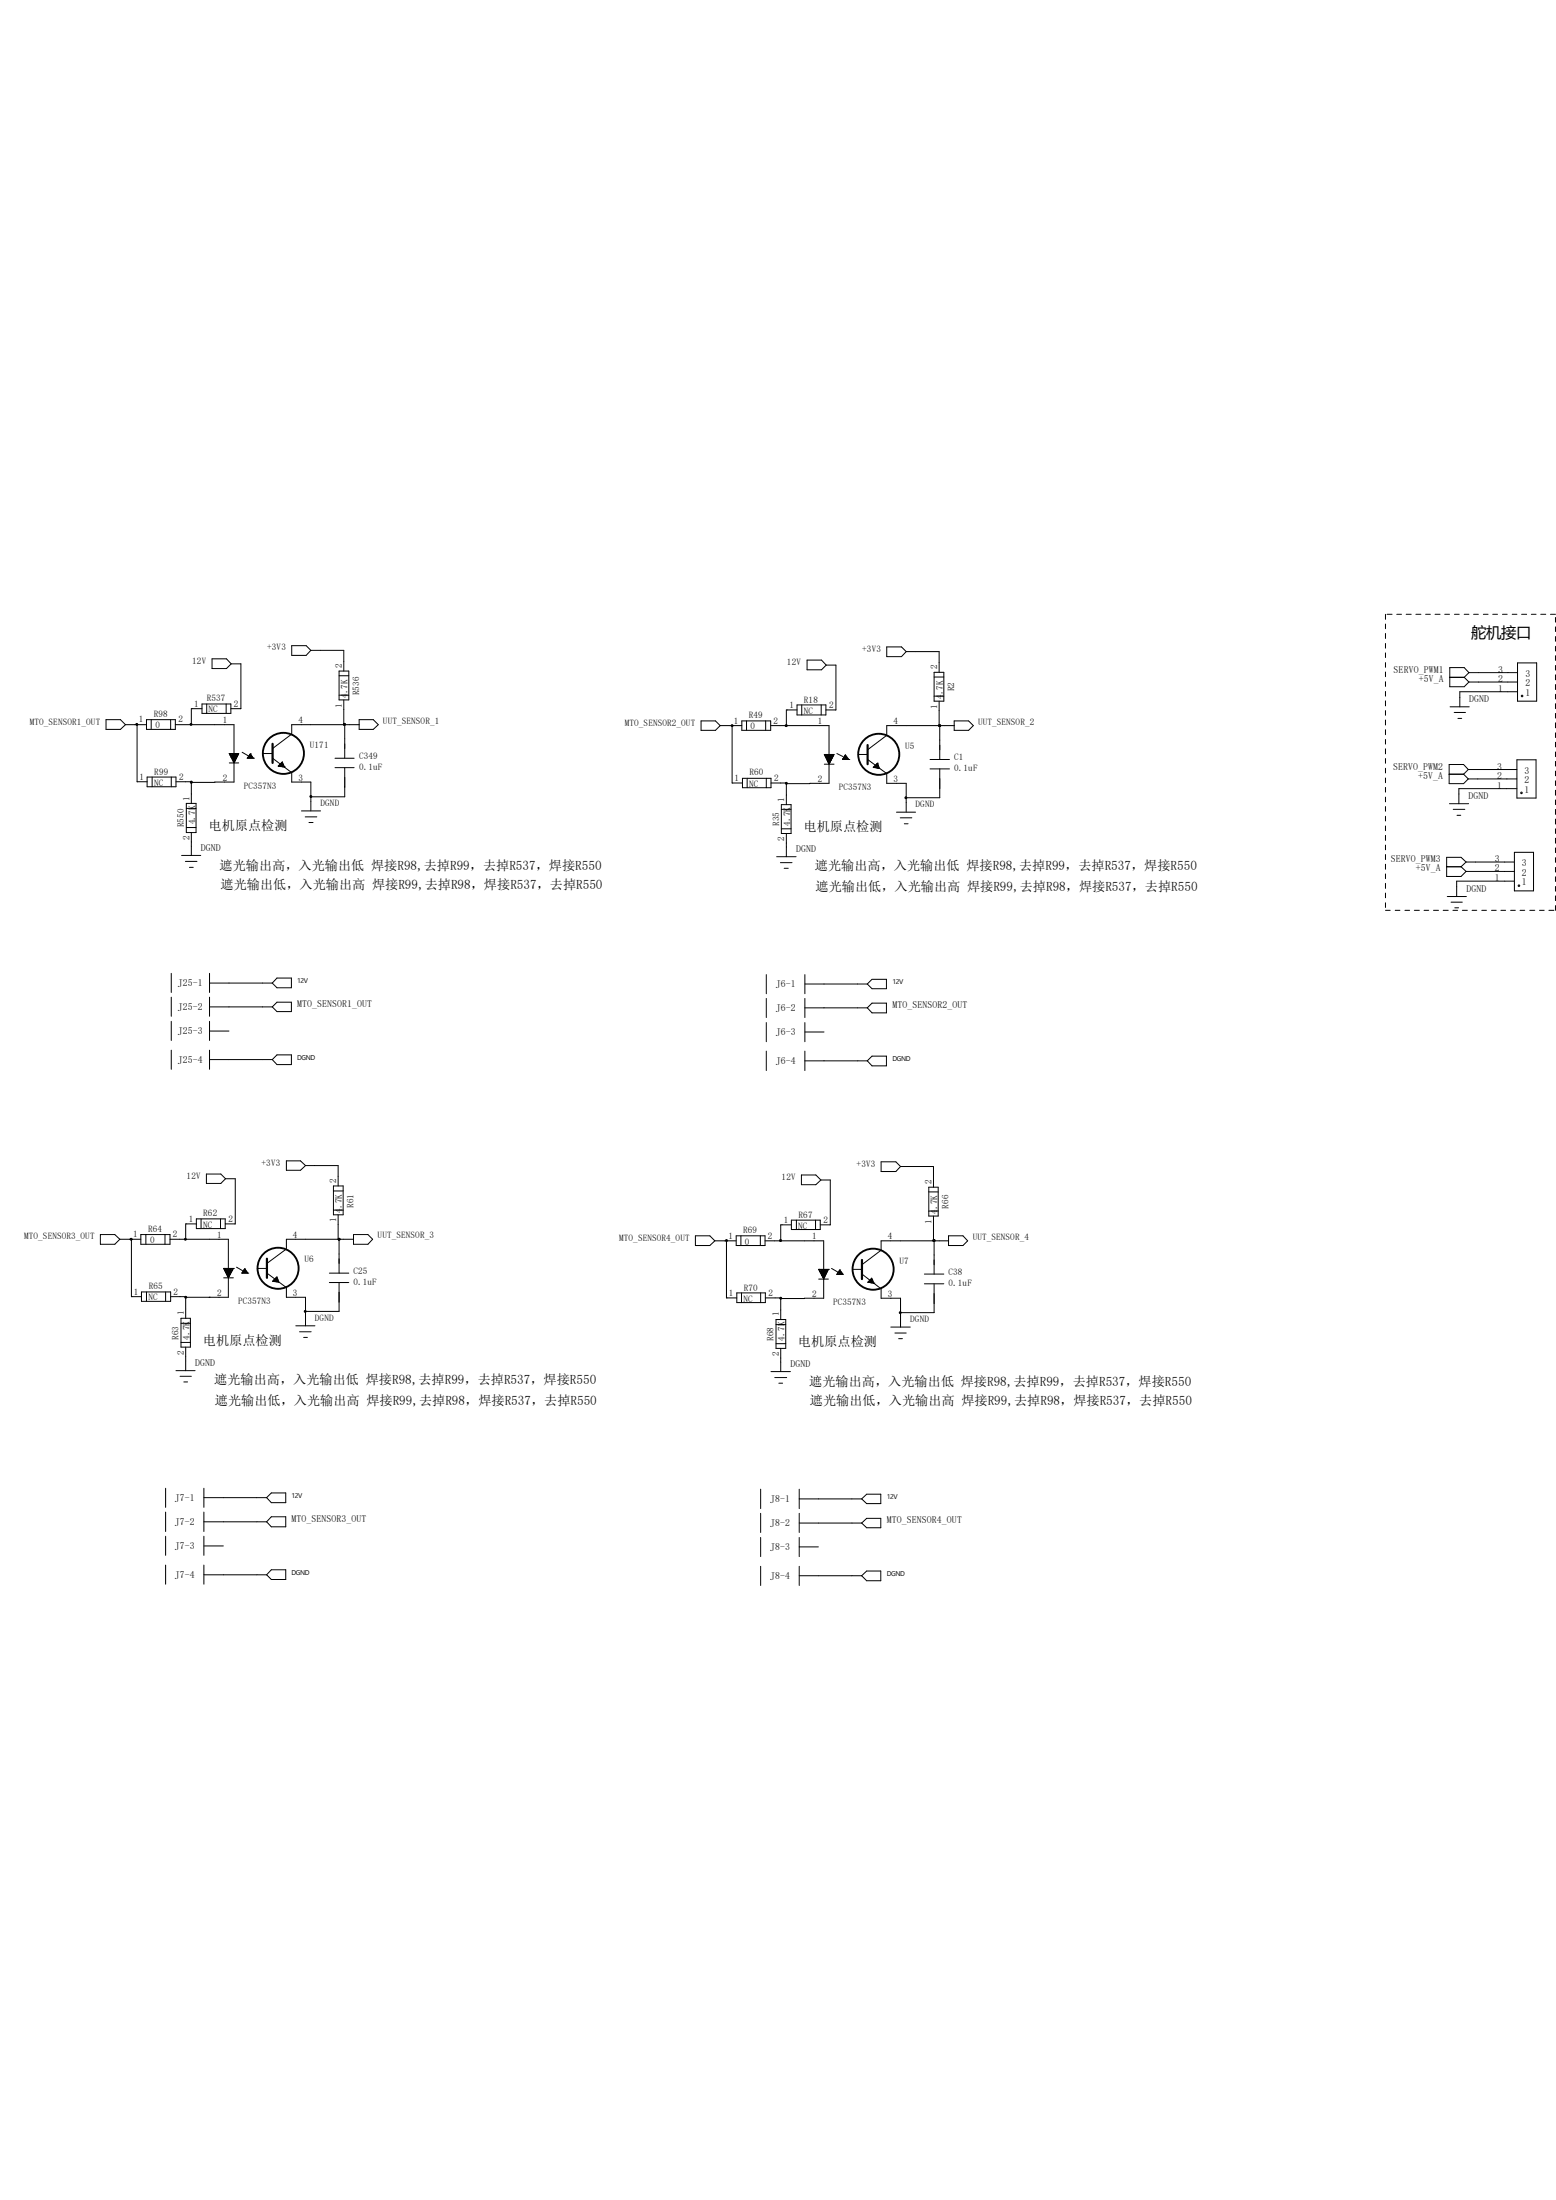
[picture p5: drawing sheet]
<svg xmlns="http://www.w3.org/2000/svg" width="210mm" height="297mm" viewBox="0 0 210 297" stroke-linecap="round" stroke-linejoin="round" font-family="sans-serif">
<g fill="none" stroke="#000" stroke-width=".13">
<path d="M14.3 97.2h2l.6 .6-.6 .7h-2zM16.9 97.8h2.9M18.5 97.8h.1M18.5 97.8v7.7h1.4M19.8 97.2h3.9v1.3h-3.9zM20.4 97.2v1.3M23 97.2v1.3M23.7 97.8h7.9v3.9M27.3 95h3.9v1.3h-3.9zM27.3 95.7h-1.5v2.1M27.9 95v1.3M28.6 88.9h2l.6 .7-.6 .7h-2z"/>
<path d="M30.5 95v1.3M31.2 89.6h1.3v6.1h-1.3M39.4 87.2h1.9l.7 .6-.7 .7h-1.9zM42 87.8h4.4v2.8M45.8 90.6h1.3v3.9h-1.3zM45.8 93.9h1.3M45.8 91.2h1.3M46.4 94.5v3.3M46.5 97.8h.1M46.5 97.8v4.6M48.5 97.8h-9.1v1.3l-2.6 1.9M48.5 97.2h1.9l.7 .6-.7 .7h-1.9z"/>
<path d="M94.6 97.3h2l.6 .7-.6 .6h-2zM97.2 98h2.9M98.8 98h.1M98.8 98v7.7h1.4M100.1 97.3h3.9v1.3h-3.9zM100.8 97.3v1.3M103.3 97.3v1.3M104 98h7.9v3.9M106 97.9h.2v.1h-.2zM107.6 95.2h3.9v1.3h-3.9zM107.6 95.8h-1.5v2.2M108.2 95.2v1.3"/>
<path d="M108.9 89.1h2l.6 .7-.6 .6h-2zM110.8 95.2v1.3M111.5 89.8h1.3v6h-1.3M119.7 87.3h2l.6 .7-.6 .6h-2zM122.3 88h4.4v2.8M126.1 90.8h1.3v3.9h-1.3zM126.1 94h1.3M126.1 91.4h1.3M126.7 97.9h.2v.1h-.2zM126.7 94.7v3.3M126.8 98h.1M126.8 98v4.5"/>
<path d="M128.8 98h-9.1v1.3l-2.6 1.9M128.8 97.3h1.9l.7 .7-.7 .6h-1.9zM187 82.9v.7M187 84.2v.7M187 85.5v.7M187 86.9v.6M187 88.1v.7M187 89.5v.6M187 90.7v.7M187 92v.7M187 93.3v.7M187 94.6v.7"/>
<path d="M187 95.9v.7M187 97.2v.7M187 98.5v.7M187 99.8v.7M187.2 82.9h.7M188.5 82.9h.6M189.8 82.9h.7M191.1 82.9h.7M192.4 82.9h.6M193.7 82.9h.7M195 82.9h.6M195.7 91.4h1.9"/>
<path d="M195.7 95.4h2.6M196.3 96.2h1.5M196.3 82.9h.6M196.8 97h.5M197.6 82.9h.6M197.6 91.4l.6 .7M198.2 92.1h6.6M198.2 90.8h6.6M198.2 90.8l-.6-.7h-1.9v2.6h1.9l.6-.6M198.2 90.8l-.6 .6M198.9 82.9h.6M200.2 82.9h.6"/>
<path d="M201.5 82.9h.6M202.8 82.9h.6M204.1 82.9h.6M204.8 89.5h2.6v5.2h-2.6zM204.8 93.4h-7.8v2M205.4 82.9h.6M206.7 82.9h.6M207.9 82.9h.7M209.3 82.9h.6M209.9 83.4v.6M209.9 84.6v.7M209.9 85.9v.7"/>
<path d="M209.9 87.2v.7M209.9 88.5v.7M209.9 89.8v.7M209.9 91.1v.7M209.9 92.4v.7M209.9 93.7v.7M209.9 95v.7M209.9 96.3v.6M209.9 97.6v.7M209.9 98.9v.7M19.9 104.9h3.8v1.3h-3.8zM20.5 104.9v1.3"/>
<path d="M23.1 104.9v1.3M23.7 105.5h2.1v3M24.5 115.5h2.6M25 116.3h1.6M25.1 108.5h1.4v3.9h-1.4zM25.1 109.1h1.4M25.1 111.7h1.4M25.6 117.1h.5M25.8 105.6h.1M25.8 112.4v3.1M30.9 101.7h1.3l-.6 1.3M30.9 101.7l.7 1.3"/>
<path d="M30.9 101.7l1.3 .1M30.9 103h1.3M31 101.9h1.2M31.1 101.7v.3h1M31.2 102.2h.8M31.2 101.7v.6h.8M31.3 102.4h.6M31.4 102.5h.4M31.4 101.7v.9M31.4 102.7h.4M31.5 102.8h.2M31.5 101.7v1.2"/>
<path d="M31.5 102.9h.2M31.6 103v2.6h-5.8M31.6 101.7v1.3M31.7 101.7v1M31.9 101.7v.7M32 101.7v.5M32.1 101.7v.2M32.7 101.6l.8 .4M33.5 102.2h.5M33.6 102.1v.3M33.6 102h.4v.4M33.7 101.9h.2"/>
<path d="M33.7 101.9v.5M33.8 101.8h.1M33.8 101.8l-.4 .6h.8M33.8 101.8l.4 .6M33.8 101.9v.5M34.1 102.2v.2M34.1 102.3h-.7v.1M34.2 102.4h.1M35.5 101.7h1.3M36.8 102.4l2.6 1.9v1.3h2.6v3.9M37.5 103.4l.9 .1M37.5 103.4h.8"/>
<path d="M37.6 103.4v.1M37.7 103.3h.6M37.7 103.3v.2M37.8 103.2h.4M37.8 103.1v.4M37.9 103h.2M38 103v.5M38.1 102.9h.1M38.1 102.9l-.6 .5M38.1 102.9l.3 .6M38.1 102.9v.6M38.2 103.2v.3"/>
<path d="M38.4 103.5h.1M40.7 109.5h2.6M41.2 110.3h1.6M41.7 111h.5M45.2 102.4h2.6M45.2 103.6h2.6M46.5 103.6v4h-4.5M100.2 105.1h3.9v1.2h-3.9zM100.8 105.1v1.2M103.4 105.1v1.2M104.1 105.7h2.1v.1M104.8 115.7h2.6"/>
<path d="M105.3 116.5h1.6M105.5 108.6h1.3v3.9h-1.3zM105.5 109.3h1.3M105.5 111.9h1.3M105.8 117.2h.6M106.1 112.5v3.2M111.3 103.2h1.3M111.3 101.9h1.3M111.3 101.9h1.3l-.7 1.3zM111.3 101.9h.1M111.3 102h1.2M111.4 102.2h1"/>
<path d="M111.4 101.9v.3M111.5 102.3h.9M111.5 102.4h.8M111.5 101.9v.5M111.6 102.5h.6M111.6 102.7h.6M111.7 101.9v.8M111.7 102.8h.4M111.8 102.9h.3M111.8 101.9v1.1M111.8 103h.2M111.9 103.2v2.5l-5.8 .1v2.8"/>
<path d="M111.9 101.9v1.2M112.1 101.9v1M112.2 101.9v.7M112.3 101.9v.4M112.4 101.9v.2M112.9 101.7l.9 .5M113.7 102.4v.1M113.8 102.4h.6M113.9 102.3h.4M113.9 102.2v.3M114 102.2h.2M114 102v.5"/>
<path d="M114 102h.1M114.1 101.9l.5 .6h-.9zM114.1 102v.5M114.3 102.2v.3M114.4 102.4v.1M114.6 102.5h.1M115.8 101.9h1.3M117.1 102.5l2.6 1.9v1.3h2.6v3.9M117.9 103.6l.5-.6 .3 .8zM117.9 103.5h.7M117.9 103.5v.1M118.2 103.6v-.3h.3v.5"/>
<path d="M118.4 103h.1M118.4 103v.7M118.5 103.2h-.2v.5M118.5 103.7h.2M118.6 103.4h-.6v.2M118.7 103.7v.1M121 109.6h2.6M121.5 110.4h1.6M122 111.2h.6M125.5 102.5h2.6M125.5 103.8h2.6M126.8 103.8v3.9h-4.5"/>
<path d="M187 101.1v.7M187 102.4v.6M187 103.7v.7M187 105v.7M187 106.3v.6M187 107.6v.6M187 108.9v.6M187 110.2v.6M187 111.5v.6M187 112.8v.7M187 114.1v.6M187 115.4v.6"/>
<path d="M187 116.7v.6M187 118v.6M187 119.3v.6M195.2 117h2M195.6 104.5h1.9M195.6 108.5h2.6M196.1 109.3h1.6M196.6 110.1h.5M197.2 117l.7 .6M197.5 104.5l.7 .7M197.9 117.6h6.5M197.9 116.4h6.5"/>
<path d="M197.9 116.4l-.7-.7h-2v2.6h2l.7-.7M197.9 116.4l-.7 .6M198.2 105.2h6.5M198.2 103.9h6.5M198.2 103.9l-.7-.7h-1.9v2.6h1.9l.7-.6M198.2 103.9l-.7 .6M204.4 115.1h2.6v5.2h-2.6zM204.4 119h-7.8v2M204.7 102.6h2.6v5.1h-2.6zM204.7 106.5h-7.8v2M209.9 100.2v.6M209.9 101.5v.7"/>
<path d="M209.9 102.8v.6M209.9 104.1v.6M209.9 105.4v.6M209.9 106.7v.7M209.9 108v.6M209.9 109.3v.6M209.9 110.6v.7M209.9 111.9v.6M209.9 113.2v.6M209.9 114.5v.6M209.9 115.8v.6M209.9 117.1v.6"/>
<path d="M209.9 118.4v.6M209.9 119.7v.6M23.1 131.4v2.6M23.1 134.6v2.6M23.1 137.9v2.6M28.3 131.4v2.6M28.3 134.6v2.6M28.3 137.9v2.6M28.3 132.7h8.4M28.3 135.9h8.4M28.3 139.2h2.6M36.7 135.9l.7-.6h1.9v1.3h-1.9z"/>
<path d="M37.4 132h1.9v1.3h-1.9l-.7-.6zM103.4 131.6v2.6M103.4 134.8v2.6M103.4 138v2.6M108.6 131.6v2.6M108.6 134.8v2.6M108.6 138v2.6M108.6 132.8h8.5M108.6 136.1h8.5M108.6 139.3h2.6M117.1 136.1l.6-.7h1.9v1.3h-1.9zM117.7 132.2h1.9v1.3h-1.9l-.6-.7z"/>
<path d="M187 120.6v.6M187 121.9v.6M187 122.9h.6M188.3 122.9h.6M189.6 122.9h.6M190.9 122.9h.7M192.2 122.9h.6M193.5 122.9h.6M194.8 122.9h.7M195.3 121h2.6M195.8 121.8h1.6M196.1 122.9h.6"/>
<path d="M196.3 122.6h.5M197.4 122.9h.6M198.7 122.9h.6M200 122.9h.6M201.3 122.9h.6M202.6 122.9h.6M203.9 122.9h.6M205.1 122.9h.7M206.5 122.9h.6M207.8 122.9h.6M209 122.9h.7M209.9 120.9v.7"/>
<path d="M209.9 122.3v.6M23.1 141.8v2.6M27.9 158.5h1.9l.6 .6-.6 .7h-1.9zM28.3 141.8v2.6M28.3 143h8.4M30.4 159.1h1.3v6.1h-1.3M36.7 143l.7-.6h1.9v1.3h-1.9zM38.7 156.7h1.9l.6 .7-.6 .6h-1.9zM41.2 157.4h4.4v2.7M103.4 141.9v2.6M108.2 158.6h1.9l.7 .7-.7 .6h-1.9zM108.6 141.9v2.6"/>
<path d="M108.6 143.2h8.5M110.8 159.3h1.3v6.1h-1.4M117.1 143.2l.6-.6h1.9v1.3h-1.9zM118.9 156.8h2l.6 .7-.6 .7h-2zM121.5 157.5h4.5v2.8M13.5 166.7h2l.7 .6-.7 .7h-2zM16.2 167.3h2.8M17.7 167.3h.1M17.7 167.3v7.7h1.4M19 166.7h3.9v1.3h-3.9zM19.1 174.4h3.9v1.3h-3.9zM19.7 166.7v1.3"/>
<path d="M19.8 174.4v1.3M22.3 166.7v1.3M22.4 174.4v1.3M22.9 167.3h7.9v7.8h-5.7M23 175h2.1v3M24.4 178h1.3v3.9h-1.3zM24.4 178.6h1.3M25.1 175.1h.1M26.5 164.5h3.9v1.4h-3.9zM26.5 165.2h-1.4v2.1M27.1 164.5v1.4M28.2 175.1h.1"/>
<path d="M29.8 164.5v1.4M30.2 171.2h.1M30.2 171.2h1.3M30.2 171.2l.6 1.3 .7-1.3M30.2 172.5h1.3M30.2 171.3h1.3M30.3 171.4h1.1M30.3 171.2v.3M30.4 171.6h.9M30.4 171.7h.8M30.4 171.2v.5M30.5 171.8h.7"/>
<path d="M30.6 172h.5M30.6 171.2v.8M30.6 172.1h.5M30.7 172.2h.3M30.7 171.2v1.1M30.7 172.3h.2M30.8 172.5h.1M30.9 171.2v1.1M31.1 171.2v.8M31.2 171.2v.5M31.4 171.2v.3M31.5 171.2h.1"/>
<path d="M31.9 171.1l.8 .4M32.8 171.7h.5v.2M32.8 171.6v.3M32.9 171.6h.3M32.9 171.4h.2M32.9 171.4v.5M33 171.3h.1M33 171.3l.4 .6h-.8zM33.1 171.3v.6M33.2 171.5v.4M33.4 171.8l-.7 .1M33.4 171.9h.1"/>
<path d="M34.7 171.2h1.3M36 171.9l2.7 1.9v1.3h2.5v3.9M36.8 173h.1M36.8 173l.6-.6 .2 .7zM36.9 172.8h.6M36.9 172.8v.2M37 173h.6v.1M37 172.7h.5M37 172.7v.3M37.1 172.6h.3M37.2 172.6v.4M37.3 172.5h.1"/>
<path d="M37.3 172.4v.7M37.5 172.6v.5M39.9 179h2.6M40.4 179.8h1.6M44.4 171.9h2.7M44.4 173.1h2.7M45 160.1h1.3v3.9h-1.3zM45 163.4h1.3M45 160.8h1.3M45.6 164v3.3M45.8 167.3h.1M45.8 167.3v4.6"/>
<path d="M45.8 173.1v3.9h-4.6M47.7 167.3h-9v1.3l-2.7 2M47.7 166.7h2l.6 .6-.6 .7h-2zM93.9 166.8h1.9l.7 .7-.7 .6h-1.9zM96.5 167.5h2.9M98 167.5h.1M98 167.5v7.7h1.4M99.4 166.8h3.9v1.3h-3.9zM99.4 174.5h3.9v1.4h-3.9zM100 166.8v1.3M100.1 174.5v1.4M102.6 166.8v1.3"/>
<path d="M102.7 174.5v1.4M103.3 167.5h7.9v7.8h-5.8v2.8M103.3 175.2h2.1v.1M104.7 178.1h1.3v3.9h-1.3zM104.7 178.8h1.3M105.2 167.4h.3v.2h-.3zM106.8 164.7h3.9v1.3h-3.9zM106.8 165.4h-1.4v2.1M107.5 164.7v1.3M110.1 164.7v1.3M110.5 171.4h.1M110.5 171.4h1.3"/>
<path d="M110.5 171.4l.7 1.3 .6-1.3M110.5 172.7h1.3M110.6 171.6h1.1M110.6 171.4v.3M110.7 171.7h.9M110.7 171.8h.9M110.8 172h.7M110.8 171.4v.5M110.9 172.1h.6M110.9 171.4v.8h.5M111 172.3h.3M111 171.4v1.1h.3"/>
<path d="M111.1 172.6h.1M111.3 171.4v1M111.4 171.4v.7M111.5 171.4v.5M111.7 171.4v.2M111.8 171.4h.1M112.2 171.2l.8 .5M112.9 172h.1M113 172h.7M113.1 171.8h.5M113.1 171.7v.3M113.2 171.7h.3"/>
<path d="M113.2 171.6v.4M113.3 171.6h.1M113.3 171.4h.1M113.3 171.4l.5 .6h-.9M113.3 171.4l-.4 .6M113.4 171.5v.5M113.5 171.7v.3M113.6 171.8v.2M113.7 172h.1M115.1 171.4h1.2M116.3 172l2.6 2v1.3h2.6v3.9M117.1 173.1h.1"/>
<path d="M117.1 173.1l.5-.5 .3 .6M117.1 173.1l.8 .1M117.1 173.1h.8M117.2 173h.6M117.3 173v.1M117.3 172.8h.5M117.4 172.8v.3M117.5 172.7h.2M117.5 172.7v.5M117.6 172.6v.6M117.8 172.8v.4M117.9 173.1v.1"/>
<path d="M117.9 173.2h.1M120.2 179.2h2.7M120.8 180h1.5M124.8 172h2.6M124.8 173.3h2.6M125.3 160.3h1.3v3.9h-1.3zM125.3 163.5h1.3M125.3 160.9h1.3M125.9 167.4h.3v.2h-.3zM126 164.2v3.3M126.1 167.5h.1M126.1 167.5v4.5"/>
<path d="M126.1 173.3v3.9h-4.6M128 167.5h-9.1v1.3l-2.6 1.9M128 166.8h2l.6 .7-.6 .6h-2zM23.7 185h2.6M24.3 185.8h1.5M24.4 181.2h1.3M24.8 186.6h.5M25.1 181.9v3.1M41 180.6h.5M104.1 185.2h2.6M104.6 186h1.6M104.7 181.4h1.3"/>
<path d="M105.1 186.7h.5M105.4 182v3.2M121.3 180.7h.5M22.4 200.9v2.6M22.4 204.1v2.7M22.4 207.4v2.6M22.4 211.3v2.6M27.5 200.9v2.6M27.5 204.1v2.7M27.5 207.4v2.6M27.5 211.3v2.6M27.5 202.2h8.5"/>
<path d="M27.5 205.4h8.5M27.5 208.7h2.6M27.5 212.6h8.5M36.6 201.5h2v1.4h-2l-.6-.7zM36.6 204.8h2v1.3h-2l-.6-.7zM36.6 211.9h2v1.3h-2l-.6-.6zM102.7 201v2.7M102.7 204.3v2.6M102.7 207.6v2.5M102.7 211.5v2.5M107.9 201v2.7M107.9 204.3v2.6"/>
<path d="M107.9 207.6v2.5M107.9 211.5v2.5M107.9 202.4h8.4M107.9 205.6h8.4M107.9 208.8h2.5M107.9 212.7h8.4M116.3 202.4l.7-.7h1.9v1.3h-1.9zM116.3 205.6l.7-.6h1.9v1.2h-1.9zM116.3 212.7l.7-.6h1.9v1.3h-1.9z"/>
<circle cx="18.5" cy="97.8" r=".13"/>
<circle cx="25.8" cy="97.8" r=".13"/>
<circle cx="46.5" cy="97.8" r=".13"/>
<circle cx="98.8" cy="98" r=".13"/>
<circle cx="205.4" cy="94" r=".11"/>
<circle cx="25.8" cy="105.6" r=".14"/>
<circle cx="42" cy="107.5" r=".13"/>
<circle cx="106.1" cy="105.7" r=".13"/>
<circle cx="122.3" cy="107.7" r=".13"/>
<circle cx="205" cy="119.6" r=".11"/>
<circle cx="205.3" cy="107" r=".11"/>
<circle cx="17.7" cy="167.3" r=".13"/>
<circle cx="25" cy="167.3" r=".13"/>
<circle cx="25.1" cy="175.1" r=".13"/>
<circle cx="41.2" cy="177" r=".13"/>
<circle cx="45.8" cy="167.3" r=".13"/>
<circle cx="98" cy="167.5" r=".13"/>
<circle cx="105.4" cy="175.3" r=".13"/>
<circle cx="121.5" cy="177.2" r=".13"/>
</g>
<g fill="none" stroke="#000" stroke-width=".25">
<circle cx="38.2" cy="101.7" r="2.77"/>
<circle cx="118.6" cy="101.8" r="2.77"/>
<circle cx="37.5" cy="171.2" r="2.77"/>
<circle cx="117.8" cy="171.3" r="2.77"/>
</g>
<path d="M36.8 100.4v2.6M117.1 100.6v2.6M36 169.9v2.6M116.3 170.1v2.6" fill="none" stroke="#000" stroke-width=".3"/>
<g fill="#000">
<path d="M106 97.9h.2v.1h-.2z" fill-rule="evenodd"/>
<path d="M126.7 97.9h.2v.1h-.2z" fill-rule="evenodd"/>
<path d="M126.7 97.9h.2v.1h-.2z" fill-rule="evenodd"/>
<path d="M105.2 167.4h.3v.2h-.3z" fill-rule="evenodd"/>
<path d="M125.9 167.4h.3v.2h-.3z" fill-rule="evenodd"/>
<path d="M125.9 167.4h.3v.2h-.3z" fill-rule="evenodd"/>
<circle cx="18.5" cy="97.8" r=".13"/>
<circle cx="25.8" cy="97.8" r=".13"/>
<circle cx="46.5" cy="97.8" r=".13"/>
<circle cx="98.8" cy="98" r=".13"/>
<circle cx="25.8" cy="105.6" r=".14"/>
<circle cx="42" cy="107.5" r=".13"/>
<circle cx="106.1" cy="105.7" r=".13"/>
<circle cx="122.3" cy="107.7" r=".13"/>
<circle cx="17.7" cy="167.3" r=".13"/>
<circle cx="25" cy="167.3" r=".13"/>
<circle cx="25.1" cy="175.1" r=".13"/>
<circle cx="41.2" cy="177" r=".13"/>
<circle cx="45.8" cy="167.3" r=".13"/>
<circle cx="98" cy="167.5" r=".13"/>
<circle cx="105.4" cy="175.3" r=".13"/>
<circle cx="121.5" cy="177.2" r=".13"/>
</g>
<text font-size="2.1" x="198.5" y="86.1">舵机接口</text>
<g font-size="1.8">
<text x="28.2" y="112">电机原点检测</text>
<text x="108.5" y="112.2">电机原点检测</text>
<text x="29.6" y="117.4">遮光输出高，入光输出低 焊接R98,去掉R99，去掉R537，焊接R550</text>
<text x="110" y="117.5">遮光输出高，入光输出低 焊接R98,去掉R99，去掉R537，焊接R550</text>
<text x="29.8" y="120.1">遮光输出低，入光输出高 焊接R99,去掉R98，焊接R537，去掉R550</text>
<text x="110.1" y="120.2">遮光输出低，入光输出高 焊接R99,去掉R98，焊接R537，去掉R550</text>
<text x="27.4" y="181.5">电机原点检测</text>
<text x="107.7" y="181.7">电机原点检测</text>
<text x="28.9" y="186.9">遮光输出高，入光输出低 焊接R98,去掉R99，去掉R537，焊接R550</text>
<text x="29" y="189.6">遮光输出低，入光输出高 焊接R99,去掉R98，焊接R537，去掉R550</text>
<text x="109.2" y="187.1">遮光输出高，入光输出低 焊接R98,去掉R99，去掉R537，焊接R550</text>
<text x="109.3" y="189.7">遮光输出低，入光输出高 焊接R99,去掉R98，焊接R537，去掉R550</text>
</g>
<g font-size="1.3">
<text x="188.1" y="90.8">SERVO_PWM1</text>
<text x="191.5" y="92.1">+5V_A</text>
<text x="198.3" y="94.8">DGND</text>
<text x="202.2" y="93.4">1</text>
<text x="202.2" y="92.1">2</text>
<text x="202.2" y="90.8">3</text>
<text x="205.9" y="93.9">1</text>
<text x="205.9" y="92.6">2</text>
<text x="205.9" y="91.4">3</text>
<text x="188" y="103.9">SERVO_PWM2</text>
<text x="191.4" y="105.2">+5V_A</text>
<text x="198.2" y="107.9">DGND</text>
<text x="202.1" y="106.5">1</text>
<text x="202.1" y="105.2">2</text>
<text x="202.1" y="103.9">3</text>
<text x="205.7" y="107">1</text>
<text x="205.7" y="105.7">2</text>
<text x="205.7" y="104.4">3</text>
<text x="27.1" y="114.9">DGND</text>
<text x="107.4" y="115">DGND</text>
<text x="187.7" y="116.4">SERVO_PWM3</text>
<text x="191.1" y="117.6">+5V_A</text>
<text x="201.8" y="119">1</text>
<text x="201.8" y="117.6">2</text>
<text x="201.8" y="116.4">3</text>
<text x="205.4" y="119.5">1</text>
<text x="205.4" y="118.2">2</text>
<text x="205.4" y="116.9">3</text>
<text x="197.9" y="120.4">DGND</text>
<text x="24" y="133.1">J25-1</text>
<text x="24" y="136.3">J25-2</text>
<text x="40.1" y="135.9">MTO_SENSOR1_OUT</text>
<text x="104.7" y="133.2">J6-1</text>
<text x="104.7" y="136.5">J6-2</text>
<text x="120.4" y="136.1">MTO_SENSOR2_OUT</text>
<text x="24" y="139.6">J25-3</text>
<text x="24" y="143.5">J25-4</text>
<text x="104.7" y="139.7">J6-3</text>
<text x="104.7" y="143.6">J6-4</text>
<text x="26.3" y="184.4">DGND</text>
<text x="106.7" y="184.5">DGND</text>
<text x="23.6" y="202.6">J7-1</text>
<text x="103.9" y="202.7">J8-1</text>
<text x="23.6" y="205.8">J7-2</text>
<text x="23.6" y="209.1">J7-3</text>
<text x="39.3" y="205.4">MTO_SENSOR3_OUT</text>
<text x="103.9" y="206">J8-2</text>
<text x="103.9" y="209.2">J8-3</text>
<text x="119.7" y="205.6">MTO_SENSOR4_OUT</text>
<text x="23.6" y="213">J7-4</text>
<text x="103.9" y="213.1">J8-4</text>
</g>
<g font-size="1.2">
<text x="26" y="89.6">12V</text>
<text x="36.1" y="87.8">+3V3</text>
<text x="106.2" y="89.8">12V</text>
<text x="116.4" y="88">+3V3</text>
<text x="26.2" y="95.4">1</text>
<text x="27.9" y="94.7">R537</text>
<text x="31.5" y="95.4">2</text>
<text x="46.1" y="95.5" transform="rotate(-90 46.1 95.5)">1</text>
<text x="46.1" y="90.2" transform="rotate(-90 46.1 90.2)">2</text>
<text x="46.9" y="94.2" transform="rotate(-90 46.9 94.2)">4.7K</text>
<text x="48.5" y="93.9" transform="rotate(-90 48.5 93.9)">R536</text>
<text x="106.6" y="95.6">1</text>
<text x="108.5" y="94.9">R18</text>
<text x="111.9" y="95.6">2</text>
<text x="126.5" y="95.7" transform="rotate(-90 126.5 95.7)">1</text>
<text x="126.5" y="90.3" transform="rotate(-90 126.5 90.3)">2</text>
<text x="127.3" y="94.4" transform="rotate(-90 127.3 94.4)">4.7K</text>
<text x="128.8" y="93.3" transform="rotate(-90 128.8 93.3)">R2</text>
<text x="4" y="97.8">MTO_SENSOR1_OUT</text>
<text x="18.8" y="97.5">1</text>
<text x="20.7" y="96.8">R98</text>
<text x="21" y="98.3">0</text>
<text x="24.1" y="97.5">2</text>
<text x="28.2" y="96.2">NC</text>
<text x="30.1" y="97.6">1</text>
<text x="40.3" y="97.6">4</text>
<text x="41.8" y="100.9">U171</text>
<text x="51.7" y="97.7">UUT_SENSOR_1</text>
<text x="84.3" y="98">MTO_SENSOR2_OUT</text>
<text x="99.1" y="97.7">1</text>
<text x="101" y="97">R49</text>
<text x="101.3" y="98.5">0</text>
<text x="104.4" y="97.7">2</text>
<text x="108.5" y="96.4">NC</text>
<text x="110.4" y="97.8">1</text>
<text x="120.6" y="97.8">4</text>
<text x="122.2" y="101.1">U5</text>
<text x="132" y="97.8">UUT_SENSOR_2</text>
<text x="18.8" y="105.3">1</text>
<text x="20.8" y="106">NC</text>
<text x="20.8" y="104.6">R99</text>
<text x="24.2" y="105.3">2</text>
<text x="30.1" y="105.4">2</text>
<text x="32.9" y="106.5">PC357N3</text>
<text x="40.3" y="105.4">3</text>
<text x="48.5" y="102.5">C349</text>
<text x="48.5" y="103.9">0.1uF</text>
<text x="99.1" y="105.5">1</text>
<text x="101.1" y="106.2">NC</text>
<text x="101.1" y="104.7">R60</text>
<text x="104.5" y="105.5">2</text>
<text x="110.4" y="105.6">2</text>
<text x="113.2" y="106.7">PC357N3</text>
<text x="120.6" y="105.6">3</text>
<text x="128.8" y="102.7">C1</text>
<text x="128.8" y="104.1">0.1uF</text>
<text x="24.8" y="111.7" transform="rotate(-90 24.8 111.7)">R550</text>
<text x="25.6" y="113.4" transform="rotate(-90 25.6 113.4)">2</text>
<text x="25.6" y="108.1" transform="rotate(-90 25.6 108.1)">1</text>
<text x="26.3" y="111.3" transform="rotate(-90 26.3 111.3)">4.7K</text>
<text x="43.3" y="108.8">DGND</text>
<text x="105.2" y="111.5" transform="rotate(-90 105.2 111.5)">R35</text>
<text x="105.8" y="113.6" transform="rotate(-90 105.8 113.6)">2</text>
<text x="105.8" y="108.2" transform="rotate(-90 105.8 108.2)">1</text>
<text x="106.6" y="111.5" transform="rotate(-90 106.6 111.5)">4.7K</text>
<text x="123.6" y="109">DGND</text>
<text x="25.2" y="159.1">12V</text>
<text x="35.3" y="157.4">+3V3</text>
<text x="45.4" y="159.7" transform="rotate(-90 45.4 159.7)">2</text>
<text x="105.5" y="159.3">12V</text>
<text x="115.6" y="157.5">+3V3</text>
<text x="125.7" y="159.9" transform="rotate(-90 125.7 159.9)">2</text>
<text x="3.3" y="167.3">MTO_SENSOR3_OUT</text>
<text x="18" y="167">1</text>
<text x="20" y="166.4">R64</text>
<text x="20.3" y="167.8">0</text>
<text x="23.3" y="167">2</text>
<text x="25.5" y="164.9">1</text>
<text x="27.4" y="164.2">R62</text>
<text x="27.4" y="165.7">NC</text>
<text x="29.3" y="167.1">1</text>
<text x="30.8" y="164.9">2</text>
<text x="39.5" y="167.1">4</text>
<text x="45.4" y="165" transform="rotate(-90 45.4 165)">1</text>
<text x="46.1" y="163.7" transform="rotate(-90 46.1 163.7)">4.7K</text>
<text x="47.7" y="163.1" transform="rotate(-90 47.7 163.1)">R61</text>
<text x="51" y="167.2">UUT_SENSOR_3</text>
<text x="83.6" y="167.5">MTO_SENSOR4_OUT</text>
<text x="98.3" y="167.2">1</text>
<text x="100.3" y="166.5">R69</text>
<text x="103.6" y="167.2">2</text>
<text x="105.8" y="165.1">1</text>
<text x="107.7" y="165.9">NC</text>
<text x="107.8" y="164.4">R67</text>
<text x="109.6" y="167.3">1</text>
<text x="111.1" y="165.1">2</text>
<text x="119.8" y="167.3">4</text>
<text x="125.7" y="165.2" transform="rotate(-90 125.7 165.2)">1</text>
<text x="126.5" y="163.9" transform="rotate(-90 126.5 163.9)">4.7K</text>
<text x="128" y="163.2" transform="rotate(-90 128 163.2)">R66</text>
<text x="131.3" y="167.3">UUT_SENSOR_4</text>
<text x="41.1" y="170.4">U6</text>
<text x="47.7" y="172">C25</text>
<text x="47.7" y="173.4">0.1uF</text>
<text x="100.5" y="168">0</text>
<text x="121.4" y="170.6">U7</text>
<text x="128" y="172.1">C38</text>
<text x="128" y="173.6">0.1uF</text>
<text x="18.1" y="174.8">1</text>
<text x="20" y="175.6">NC</text>
<text x="20.1" y="174.1">R65</text>
<text x="23.4" y="174.8">2</text>
<text x="24.8" y="177.6" transform="rotate(-90 24.8 177.6)">1</text>
<text x="29.3" y="174.9">2</text>
<text x="32.1" y="176">PC357N3</text>
<text x="39.5" y="174.9">3</text>
<text x="42.5" y="178.4">DGND</text>
<text x="98.4" y="175">1</text>
<text x="100.3" y="175.7">NC</text>
<text x="100.4" y="174.2">R70</text>
<text x="103.7" y="175">2</text>
<text x="105.1" y="177.7" transform="rotate(-90 105.1 177.7)">1</text>
<text x="109.6" y="175.1">2</text>
<text x="112.4" y="176.2">PC357N3</text>
<text x="119.8" y="175.1">3</text>
<text x="122.9" y="178.5">DGND</text>
<text x="24.1" y="180.9" transform="rotate(-90 24.1 180.9)">R63</text>
<text x="24.8" y="182.9" transform="rotate(-90 24.8 182.9)">2</text>
<text x="25.6" y="180.8" transform="rotate(-90 25.6 180.8)">4.7K</text>
<text x="104.4" y="181.1" transform="rotate(-90 104.4 181.1)">R68</text>
<text x="105.1" y="183" transform="rotate(-90 105.1 183)">2</text>
<text x="105.9" y="181" transform="rotate(-90 105.9 181)">4.7K</text>
</g>
<g font-size=".9">
<text x="40.1" y="132.7">12V</text>
<text x="120.4" y="132.8">12V</text>
<text x="40.1" y="143">DGND</text>
<text x="120.4" y="143.2">DGND</text>
<text x="39.3" y="202.2">12V</text>
<text x="119.7" y="202.4">12V</text>
<text x="39.3" y="212.6">DGND</text>
<text x="119.7" y="212.7">DGND</text>
</g>
</svg>
